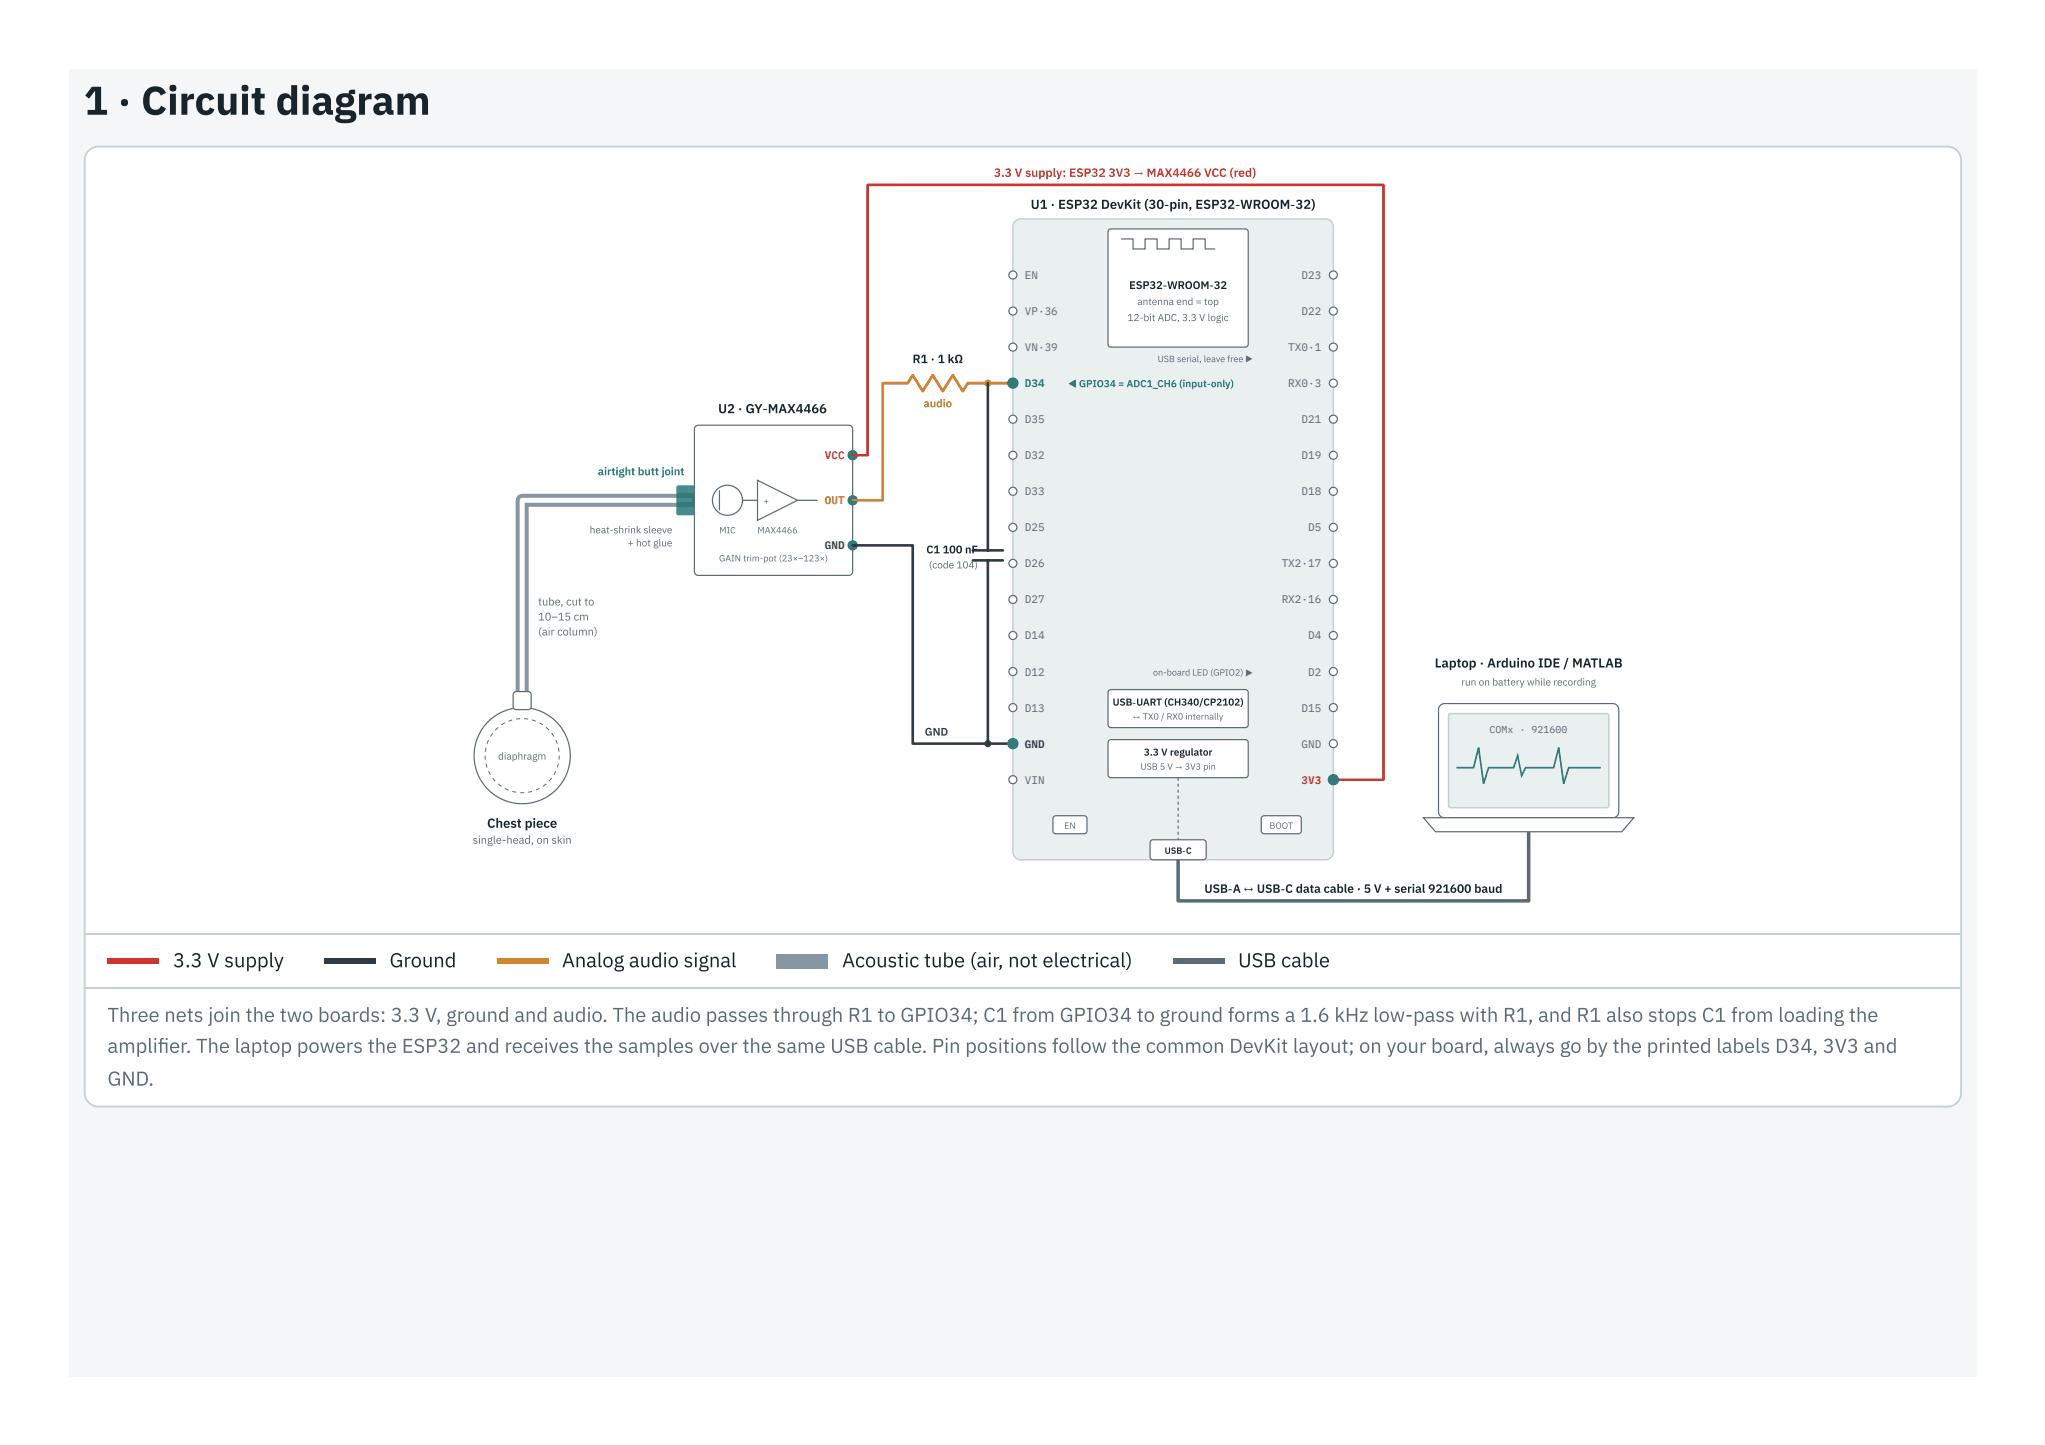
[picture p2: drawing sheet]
<svg xmlns="http://www.w3.org/2000/svg" width="297mm" height="210mm" viewBox="0 0 297 210" stroke-linecap="round" stroke-linejoin="round" font-family="sans-serif">
<path d="M10.1 10.1h277v189.9h-277z" fill="#f4f6f7"/>
<path d="M12.9 21.9a1.98 1.98 0 0 1 1.4-.6h268.5a1.98 1.98 0 0 1 2 2v135.4a1.98 1.98 0 0 1-2 2h-268.5a1.98 1.98 0 0 1-2-2v-135.4a1.98 1.98 0 0 1 .6-1.4z" fill="#fff"/>
<path d="M12.9 21.9a1.98 1.98 0 0 1 1.4-.6h268.5a1.98 1.98 0 0 1 2 2v135.4a1.98 1.98 0 0 1-2 2h-268.5a1.98 1.98 0 0 1-2-2v-135.4a1.98 1.98 0 0 1 .6-1.4zM12.4 135.6h272.3M12.4 143.5h272.3" fill="none" stroke="#c5d0d6" stroke-width=".26"/>
<path d="M100.6 72.7h-24.8v28.3" fill="none" stroke="#8796a3" stroke-width="1.9"/>
<path d="M100.6 72.7h-24.8v28.3" fill="none" stroke="#fff" stroke-width=".73" stroke-linecap="butt"/>
<circle cx="75.8" cy="109.8" r="7" fill="#fff"/>
<circle cx="75.8" cy="109.8" r="7" fill="none" stroke="#5b6a75" stroke-width=".17"/>
<path d="M81 110.9h.2l-.2 .6-.1-.1zM80.7 112h.1l-.3 .6-.1-.1zM80.1 113l.1 .1-.4 .4-.1-.1zM78.8 114.2l.5-.4 .1 .1-.5 .4zM77.8 114.7l.5-.2 .1 .1-.5 .2zM76.7 115l.6-.1v.1l-.6 .1zM75.6 115.1h.5v.1h-.5zM74.4 114.9l.6 .1v.1l-.6-.1zM73.4 114.5l.5 .2-.1 .1-.5-.2zM72.4 113.8l.5 .4-.1 .1-.5-.4zM71.5 113.1l.1-.1 .4 .4-.1 .1zM70.9 112.1l.1-.1 .3 .5-.1 .1zM70.5 110.9h.2l.1 .6h-.1zM70.4 109.8h.1l.1 .5h-.2zM70.5 108.6h.2l-.1 .6h-.2zM70.9 107.5h.1l-.2 .6-.1-.1zM71.5 106.5l.1 .1-.3 .4h-.1zM72 105.9l.3-.3 .1 .1-.4 .4-.1-.1zM72.8 105.3l.5-.4v.2l-.4 .3zM73.8 104.7l.6-.2v.1l-.5 .2zM74.9 104.4l.6-.1v.2h-.5zM76.1 104.3l.6 .1v.1h-.6zM77.3 104.5l.5 .2v.1l-.6-.2zM78.4 104.9l.5 .3-.1 .2-.5-.3zM79.4 105.6l.4 .4-.1 .1-.4-.4zM80.1 106.5l.1-.1 .3 .5-.1 .1zM80.7 107.5h.1l.2 .5-.1 .1zM81 108.6h.2l.1 .6h-.2zM81.1 109.7h.2v.6h-.2z" fill="#5b6a75"/>
<path d="M74.7 100.6l.3-.1h1.7a.44 .44 0 0 1 .4 .4v1.7a.44 .44 0 0 1-.4 .5h-1.7a.44 .44 0 0 1-.5-.5v-1.7z" fill="#fff"/>
<path d="M74.7 100.6l.3-.1h1.7a.44 .44 0 0 1 .4 .4v1.7a.44 .44 0 0 1-.4 .5h-1.7a.44 .44 0 0 1-.5-.5v-1.7z" fill="none" stroke="#5b6a75" stroke-width=".17"/>
<path d="M98.3 70.6l.2-.1h2.1l.2 .2 .1 3.9-.2 .2-2.2 .1-.2-.2-.1-3.9z" fill="#0b7a75"/>
<path d="M101 61.9l.4-.1h21.9a.58 .58 0 0 1 .5 .5v20.7a.58 .58 0 0 1-.5 .6h-21.9a.58 .58 0 0 1-.5-.6v-20.7z" fill="#fff"/>
<path d="M101 61.9l.4-.1h21.9a.58 .58 0 0 1 .5 .5v20.7a.58 .58 0 0 1-.5 .6h-21.9a.58 .58 0 0 1-.5-.6v-20.7z" fill="none" stroke="#5b6a75" stroke-width=".17"/>
<circle cx="105.7" cy="72.7" r="2.18" fill="#fff"/>
<g fill="none" stroke="#5b6a75" stroke-width=".17">
<path d="M104.5 71.2v2.9M107.8 72.7h2.2"/>
<circle cx="105.7" cy="72.7" r="2.18"/>
</g>
<path d="M110 69.8l5.8 2.9-5.8 2.9z" fill="#fff"/>
<path d="M110 69.8l5.8 2.9-5.8 2.9zM115.8 72.7h2.9" fill="none" stroke="#5b6a75" stroke-width=".17"/>
<circle cx="123.8" cy="66.1" r=".65" fill="#0b7a75"/>
<circle cx="123.8" cy="66.1" r=".65" fill="none" stroke="#0b7a75" stroke-width=".17"/>
<circle cx="123.8" cy="72.7" r=".65" fill="#0b7a75"/>
<circle cx="123.8" cy="72.7" r=".65" fill="none" stroke="#0b7a75" stroke-width=".17"/>
<circle cx="123.8" cy="79.2" r=".65" fill="#0b7a75"/>
<circle cx="123.8" cy="79.2" r=".65" fill="none" stroke="#0b7a75" stroke-width=".17"/>
<path d="M123.8 66.1h2.2v-39.2h74.9v86.4h-7.2" fill="none" stroke="#d0342c" stroke-width=".38"/>
<path d="M147.1 55.7h-6.5l-.8 1.1-1.4-2.3-1.5 2.3-1.4-2.3-1.5 2.3-1.4-2.3-.8 1.2h-3.6v17h-4.4" fill="none" stroke="#c98300" stroke-width=".38"/>
<circle cx="143.5" cy="55.7" r=".51" fill="#c98300"/>
<path d="M143.5 55.7v24.2M123.8 79.2h8.8v28.8h14.5M141.3 79.9h4.4M141.3 81.4h4.4M143.5 81.4v26.6" fill="none" stroke="#2f3a47" stroke-width=".38"/>
<circle cx="143.5" cy="108" r=".51" fill="#2f3a47"/>
<path d="M147.4 32.1l.4-.2 .5-.1h44.2a1.16 1.16 0 0 1 1.2 1.2v90.7a1.16 1.16 0 0 1-1.2 1.2h-44.2a1.16 1.16 0 0 1-1.2-1.2v-90.7l.1-.5z" fill="#e9f0ef"/>
<path d="M147.4 32.1l.4-.2 .5-.1h44.2a1.16 1.16 0 0 1 1.2 1.2v90.7a1.16 1.16 0 0 1-1.2 1.2h-44.2a1.16 1.16 0 0 1-1.2-1.2v-90.7l.1-.5z" fill="none" stroke="#c5d0d6" stroke-width=".22"/>
<path d="M161.1 33.4l.3-.1h19.5a.44 .44 0 0 1 .4 .4v16.3a.44 .44 0 0 1-.4 .4h-19.5a.44 .44 0 0 1-.5-.4v-16.3z" fill="#fff"/>
<path d="M161.1 33.4l.3-.1h19.5a.44 .44 0 0 1 .4 .4v16.3a.44 .44 0 0 1-.4 .4h-19.5a.44 .44 0 0 1-.5-.4v-16.3zM162.8 34.7h1.8v1.5h1.7v-1.5h1.8v1.5h1.7v-1.5h1.7v1.5h1.8v-1.5h1.7v1.5h1.5" fill="none" stroke="#5b6a75" stroke-width=".17"/>
<circle cx="147.1" cy="39.9" r=".58" fill="#fff"/>
<circle cx="147.1" cy="39.9" r=".58" fill="none" stroke="#5b6a75" stroke-width=".17"/>
<circle cx="147.1" cy="45.2" r=".58" fill="#fff"/>
<circle cx="147.1" cy="45.2" r=".58" fill="none" stroke="#5b6a75" stroke-width=".17"/>
<circle cx="147.1" cy="50.4" r=".58" fill="#fff"/>
<circle cx="147.1" cy="50.4" r=".58" fill="none" stroke="#5b6a75" stroke-width=".17"/>
<circle cx="147.1" cy="55.7" r=".73" fill="#0b7a75"/>
<circle cx="147.1" cy="55.7" r=".73" fill="none" stroke="#0b7a75" stroke-width=".17"/>
<circle cx="147.1" cy="60.9" r=".58" fill="#fff"/>
<circle cx="147.1" cy="60.9" r=".58" fill="none" stroke="#5b6a75" stroke-width=".17"/>
<circle cx="147.1" cy="66.1" r=".58" fill="#fff"/>
<circle cx="147.1" cy="66.1" r=".58" fill="none" stroke="#5b6a75" stroke-width=".17"/>
<circle cx="147.1" cy="71.4" r=".58" fill="#fff"/>
<circle cx="147.1" cy="71.4" r=".58" fill="none" stroke="#5b6a75" stroke-width=".17"/>
<circle cx="147.1" cy="76.6" r=".58" fill="#fff"/>
<circle cx="147.1" cy="76.6" r=".58" fill="none" stroke="#5b6a75" stroke-width=".17"/>
<circle cx="147.1" cy="81.8" r=".58" fill="#fff"/>
<circle cx="147.1" cy="81.8" r=".58" fill="none" stroke="#5b6a75" stroke-width=".17"/>
<circle cx="147.1" cy="87.1" r=".58" fill="#fff"/>
<circle cx="147.1" cy="87.1" r=".58" fill="none" stroke="#5b6a75" stroke-width=".17"/>
<circle cx="147.1" cy="92.3" r=".58" fill="#fff"/>
<circle cx="147.1" cy="92.3" r=".58" fill="none" stroke="#5b6a75" stroke-width=".17"/>
<circle cx="147.1" cy="97.5" r=".58" fill="#fff"/>
<circle cx="147.1" cy="97.5" r=".58" fill="none" stroke="#5b6a75" stroke-width=".17"/>
<circle cx="147.1" cy="102.8" r=".58" fill="#fff"/>
<circle cx="147.1" cy="102.8" r=".58" fill="none" stroke="#5b6a75" stroke-width=".17"/>
<circle cx="147.1" cy="108" r=".73" fill="#0b7a75"/>
<circle cx="147.1" cy="108" r=".73" fill="none" stroke="#0b7a75" stroke-width=".17"/>
<circle cx="147.1" cy="113.3" r=".58" fill="#fff"/>
<circle cx="147.1" cy="113.3" r=".58" fill="none" stroke="#5b6a75" stroke-width=".17"/>
<circle cx="193.7" cy="39.9" r=".58" fill="#fff"/>
<circle cx="193.7" cy="39.9" r=".58" fill="none" stroke="#5b6a75" stroke-width=".17"/>
<circle cx="193.7" cy="45.2" r=".58" fill="#fff"/>
<circle cx="193.7" cy="45.2" r=".58" fill="none" stroke="#5b6a75" stroke-width=".17"/>
<circle cx="193.7" cy="50.4" r=".58" fill="#fff"/>
<circle cx="193.7" cy="50.4" r=".58" fill="none" stroke="#5b6a75" stroke-width=".17"/>
<circle cx="193.7" cy="55.7" r=".58" fill="#fff"/>
<circle cx="193.7" cy="55.7" r=".58" fill="none" stroke="#5b6a75" stroke-width=".17"/>
<circle cx="193.7" cy="60.9" r=".58" fill="#fff"/>
<circle cx="193.7" cy="60.9" r=".58" fill="none" stroke="#5b6a75" stroke-width=".17"/>
<circle cx="193.7" cy="66.1" r=".58" fill="#fff"/>
<circle cx="193.7" cy="66.1" r=".58" fill="none" stroke="#5b6a75" stroke-width=".17"/>
<circle cx="193.7" cy="71.4" r=".58" fill="#fff"/>
<circle cx="193.7" cy="71.4" r=".58" fill="none" stroke="#5b6a75" stroke-width=".17"/>
<circle cx="193.7" cy="76.6" r=".58" fill="#fff"/>
<circle cx="193.7" cy="76.6" r=".58" fill="none" stroke="#5b6a75" stroke-width=".17"/>
<circle cx="193.7" cy="81.8" r=".58" fill="#fff"/>
<circle cx="193.7" cy="81.8" r=".58" fill="none" stroke="#5b6a75" stroke-width=".17"/>
<circle cx="193.7" cy="87.1" r=".58" fill="#fff"/>
<circle cx="193.7" cy="87.1" r=".58" fill="none" stroke="#5b6a75" stroke-width=".17"/>
<circle cx="193.7" cy="92.3" r=".58" fill="#fff"/>
<circle cx="193.7" cy="92.3" r=".58" fill="none" stroke="#5b6a75" stroke-width=".17"/>
<circle cx="193.7" cy="97.5" r=".58" fill="#fff"/>
<circle cx="193.7" cy="97.5" r=".58" fill="none" stroke="#5b6a75" stroke-width=".17"/>
<circle cx="193.7" cy="102.8" r=".58" fill="#fff"/>
<circle cx="193.7" cy="102.8" r=".58" fill="none" stroke="#5b6a75" stroke-width=".17"/>
<circle cx="193.7" cy="108" r=".58" fill="#fff"/>
<circle cx="193.7" cy="108" r=".58" fill="none" stroke="#5b6a75" stroke-width=".17"/>
<circle cx="193.7" cy="113.3" r=".73" fill="#0b7a75"/>
<circle cx="193.7" cy="113.3" r=".73" fill="none" stroke="#0b7a75" stroke-width=".17"/>
<path d="M161.1 100.3l.3-.1h19.5a.44 .44 0 0 1 .4 .4v4.7a.44 .44 0 0 1-.4 .4h-19.5a.44 .44 0 0 1-.5-.4v-4.7z" fill="#fff"/>
<path d="M161.1 100.3l.3-.1h19.5a.44 .44 0 0 1 .4 .4v4.7a.44 .44 0 0 1-.4 .4h-19.5a.44 .44 0 0 1-.5-.4v-4.7z" fill="none" stroke="#5b6a75" stroke-width=".17"/>
<path d="M161.1 107.6l.3-.2h19.5a.44 .44 0 0 1 .4 .5v4.6a.44 .44 0 0 1-.4 .5h-19.5a.44 .44 0 0 1-.5-.5v-4.6z" fill="#fff"/>
<path d="M161.1 107.6l.3-.2h19.5a.44 .44 0 0 1 .4 .5v4.6a.44 .44 0 0 1-.4 .5h-19.5a.44 .44 0 0 1-.5-.5v-4.6z" fill="none" stroke="#5b6a75" stroke-width=".17"/>
<path d="M171 113h.2v.4h-.2zM171 113.8h.2v.5h-.2zM171 114.7h.2v.4h-.2zM171 115.6h.2v.4h-.2zM171 116.5h.2v.4h-.2zM171 117.3h.2v.5h-.2zM171 118.2h.2v.4h-.2zM171 119.1h.2v.4h-.2zM171 119.9h.2v.5h-.2zM171 120.8h.2v.5h-.2zM171 121.7h.2v.3h-.2z" fill="#5b6a75"/>
<path d="M153.1 118.6l.3-.1h4a.44 .44 0 0 1 .5 .4v1.8a.44 .44 0 0 1-.5 .4h-4a.44 .44 0 0 1-.5-.4v-1.8z" fill="#fff"/>
<path d="M153.1 118.6l.3-.1h4a.44 .44 0 0 1 .5 .4v1.8a.44 .44 0 0 1-.5 .4h-4a.44 .44 0 0 1-.5-.4v-1.8z" fill="none" stroke="#5b6a75" stroke-width=".17"/>
<path d="M183.3 118.6l.3-.1h5a.44 .44 0 0 1 .4 .4v1.8a.44 .44 0 0 1-.4 .4h-5a.44 .44 0 0 1-.4-.4v-1.8z" fill="#fff"/>
<path d="M183.3 118.6l.3-.1h5a.44 .44 0 0 1 .4 .4v1.8a.44 .44 0 0 1-.4 .4h-5a.44 .44 0 0 1-.4-.4v-1.8z" fill="none" stroke="#5b6a75" stroke-width=".17"/>
<path d="M167.2 122.1l.3-.1h7.2a.44 .44 0 0 1 .5 .4v2.1a.44 .44 0 0 1-.5 .4h-7.2a.44 .44 0 0 1-.5-.4v-2.1z" fill="#fff"/>
<path d="M167.2 122.1l.3-.1h7.2a.44 .44 0 0 1 .5 .4v2.1a.44 .44 0 0 1-.5 .4h-7.2a.44 .44 0 0 1-.5-.4v-2.1z" fill="none" stroke="#5b6a75" stroke-width=".17"/>
<path d="M222 120.8v10.1h-50.9v-6" fill="none" stroke="#5b6a75" stroke-width=".51"/>
<path d="M209.2 102.5l.6-.3h24.4a.87 .87 0 0 1 .9 .9v14.8a.87 .87 0 0 1-.9 .9h-24.4a.87 .87 0 0 1-.9-.9v-14.8z" fill="#fff"/>
<path d="M209.2 102.5l.6-.3h24.4a.87 .87 0 0 1 .9 .9v14.8a.87 .87 0 0 1-.9 .9h-24.4a.87 .87 0 0 1-.9-.9v-14.8z" fill="none" stroke="#5b6a75" stroke-width=".17"/>
<path d="M210.5 103.7h.2h22.8l.2 .2-.1 13.2-.2 .2h-22.8l-.2-.3v-13.1z" fill="#e9f0ef"/>
<path d="M210.5 103.7h.2h22.8l.2 .2-.1 13.2-.2 .2h-22.8l-.2-.3v-13.1z" fill="none" stroke="#c5d0d6" stroke-width=".22"/>
<path d="M211.5 111.5h2.5l.7-2.9 .8 5.2 .7-2.3h3.6l.6-1.7 .6 2.9 .6-1.2h4.1l.7-2.9 .7 5.2 .7-2.3h4.7" fill="none" stroke="#0b7a75" stroke-width=".23"/>
<path d="M206.7 118.8h30.6l-1.8 2h-27z" fill="#fff"/>
<path d="M206.7 118.8h30.6l-1.8 2h-27z" fill="none" stroke="#5b6a75" stroke-width=".17"/>
<path d="M15.6 139.2h7.4v.8h-7.4z" fill="#d0342c"/>
<path d="M47.1 139.2h7.4v.8h-7.4z" fill="#2f3a47"/>
<path d="M72.2 139.2h7.4v.8h-7.4z" fill="#c98300"/>
<path d="M112.7 138.6h7.4v2.2h-7.4z" fill="#8796a3"/>
<path d="M170.4 139.2h7.4v.8h-7.4z" fill="#5b6a75"/>
<text font-size="5.8" fill="#18232b" x="12.2" y="16.7">1 · Circuit diagram</text>
<g font-size="2.9" fill="#18232b">
<text x="25.1" y="140.5">3.3 V supply</text>
<text x="56.6" y="140.5">Ground</text>
<text x="81.6" y="140.5">Analog audio signal</text>
<text x="122.3" y="140.5">Acoustic tube (air, not electrical)</text>
<text x="179.8" y="140.5">USB cable</text>
</g>
<g font-size="2.9" fill="#5b6a75">
<text x="15.6" y="148.4">Three nets join the two boards: 3.3 V, ground and audio. The audio passes through R1 to GPIO34; C1 from GPIO34 to ground forms a 1.6 kHz low-pass with R1, and R1 also stops C1 from loading the</text>
<text x="15.6" y="152.9">amplif</text>
<text x="22.9" y="152.9">ier. The laptop powers the ESP32 and receives the samples over the same USB cable. Pin positions follow the common DevKit layout; on your board, always go by the printed labels D34, 3V3 and</text>
<text x="15.6" y="157.7">GND.</text>
</g>
<g font-size="1.9" fill="#18232b">
<text x="149.7" y="30.3">U1 · ESP32 DevKit (30‑pin, ESP32‑WROOM‑32)</text>
<text x="104.3" y="60">U2 · GY‑MAX4466</text>
<text x="208.4" y="97">Laptop · Arduino IDE / MATLAB</text>
<text x="70.7" y="120.2">Chest piece</text>
</g>
<g font-size="1.7" fill="#d0342c">
<text x="144.3" y="25.7">3.3 V supply: ESP32</text>
<text x="161" y="25.7">3V3 → MAX4466 VCC (red)</text>
</g>
<g font-size="1.7" fill="#18232b">
<text x="132.5" y="52.7">R1 · 1 kΩ</text>
<text x="174.9" y="129.7">USB‑A ↔ USB‑C data cable · 5 V + serial 921600 baud</text>
</g>
<g font-size="1.6" fill="#5b6a75">
<text x="148.9" y="40.5">EN</text>
<text x="189" y="40.5">D23</text>
<text x="148.9" y="45.8">VP·36</text>
<text x="189" y="45.8">D22</text>
<text x="148.9" y="51">VN·39</text>
<text x="187.1" y="51">TX0·1</text>
<text x="187.1" y="56.2">RX0·3</text>
<text x="148.9" y="61.5">D35</text>
<text x="189" y="61.5">D21</text>
<text x="148.9" y="66.7">D32</text>
<text x="148.9" y="71.9">D33</text>
<text x="189" y="66.7">D19</text>
<text x="189" y="71.9">D18</text>
<text x="148.9" y="77.2">D25</text>
<text x="190" y="77.2">D5</text>
<text x="148.9" y="82.4">D26</text>
<text x="186.1" y="82.4">TX2·17</text>
<text x="78.2" y="87.9">tube, cut to</text>
<text x="148.9" y="87.7">D27</text>
<text x="186.1" y="87.7">RX2·16</text>
<text x="78.2" y="90.1">10–15 cm</text>
<text x="78.2" y="92.3">(air column)</text>
<text x="148.9" y="92.9">D14</text>
<text x="190" y="92.9">D4</text>
<text x="148.9" y="98.1">D12</text>
<text x="190" y="98.1">D2</text>
<text x="148.9" y="103.4">D13</text>
<text x="189" y="103.4">D15</text>
<text x="148.9" y="113.8">VIN</text>
<text x="189" y="108.6">GND</text>
<text x="68.6" y="122.6">single-head, on skin</text>
</g>
<g font-size="1.6" fill="#18232b">
<text x="164" y="42">ESP32‑WROOM‑32</text>
<text x="134.5" y="80.4">C1</text>
<text x="136.9" y="80.4">100 nF</text>
</g>
<g font-size="1.6" fill="#c98300">
<text x="134.1" y="59.1">audio</text>
<text x="119.8" y="73.2">OUT</text>
</g>
<g font-size="1.6" fill="#0b7a75">
<text x="148.9" y="56.2">D34</text>
<text x="86.8" y="69">airtight butt joint</text>
</g>
<g font-size="1.6" fill="#d0342c">
<text x="119.8" y="66.7">VCC</text>
<text x="189" y="113.8">3V3</text>
</g>
<g font-size="1.6" fill="#2f3a47">
<text x="119.8" y="79.8">GND</text>
<text x="134.3" y="106.9">GND</text>
<text x="148.9" y="108.6">GND</text>
</g>
<g font-size="1.5" fill="#5b6a75">
<text x="163.8" y="46.6">12‑bit ADC, 3.3 V logic</text>
<text x="165.2" y="44.3">antenna end = top</text>
<text x="85.6" y="77.5">heat-shrink sleeve</text>
<text x="91.2" y="79.4">+ hot glue</text>
<text x="134.9" y="82.6">(code 104)</text>
<text x="212.2" y="99.6">run on battery while recording</text>
<text x="216.3" y="106.4">COMx · 921600</text>
<text x="72.3" y="110.3">diaphragm</text>
</g>
<text font-size="1.5" fill="#0b7a75" x="155.1" y="56.2">◀ GPIO34 = ADC1_CH6 (input‑only)</text>
<g font-size="1.5" fill="#18232b">
<text x="161.6" y="102.5">USB‑UART (CH340/CP2102)</text>
<text x="166.1" y="109.8">3.3 V regulator</text>
</g>
<g font-size="1.3" fill="#5b6a75">
<text x="168.1" y="52.6">USB serial, leave free ▶</text>
<text x="104.5" y="77.5">MIC</text>
<text x="110" y="77.5">MAX4466</text>
<text x="110.9" y="73.2">+</text>
<text x="104.4" y="81.5">GAIN trim‑pot (23×–123×)</text>
<text x="167.4" y="98.1">on-board LED (GPIO2) ▶</text>
<text x="164.5" y="104.5">↔ TX0 / RX0 internally</text>
<text x="165.6" y="111.8">USB 5 V → 3V3 pin</text>
<text x="154.6" y="120.4">EN</text>
<text x="184.4" y="120.4">BOOT</text>
</g>
<text font-size="1.3" fill="#18232b" x="169.1" y="124">USB‑C</text>
</svg>
